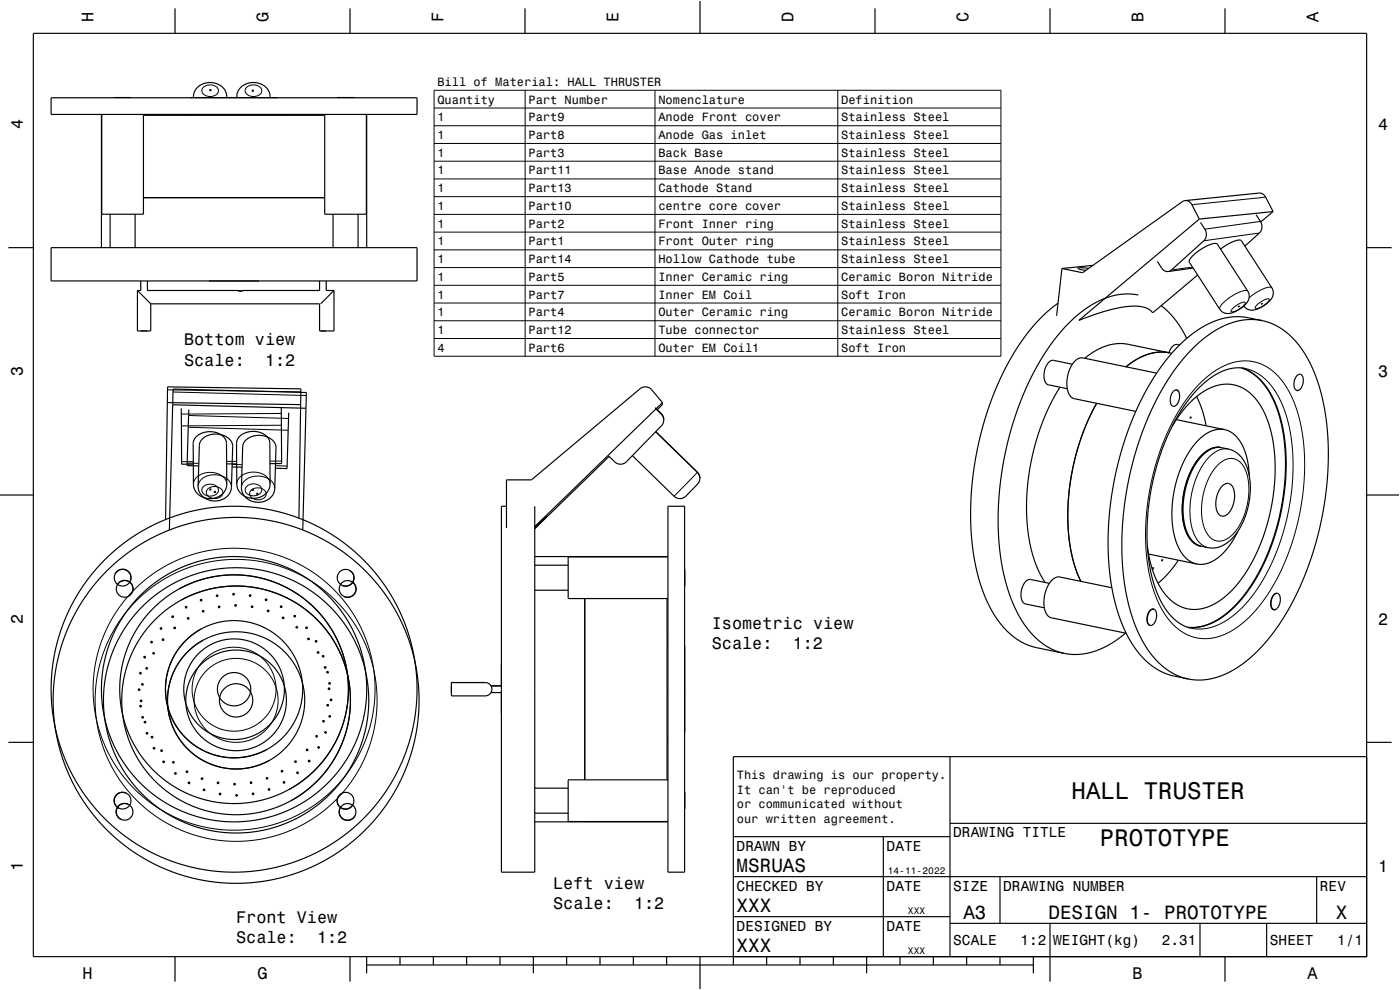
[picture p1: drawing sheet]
<svg xmlns="http://www.w3.org/2000/svg" width="420mm" height="297mm" viewBox="0 0 420 297" stroke-linecap="round" stroke-linejoin="round" font-family="sans-serif">
<g fill="none" stroke="#000" stroke-width=".35">
<path d="M10 10h400v277h-400zM52.5 2.5v7.5M105 2.5v7.5M157.5 2.5v7.5M210 0v10M262.5 2.5v7.5M315 2.5v7.5M367.5 2.5v7.5M15.3 29.3h109.8v5h-109.8zM30.5 34.6l-.1 39.7M30.5 34.3v30h12.5v-30M34.3 29.3h5"/>
<path d="M43 34.6h54.4M55.6 34.3v.3M57.6 29.3h-.4M58 29.3a4.9 4.9 0 0 1 7.2-4.1 4.2 4.2 0 0 1 2.8 4.1M62.9 26.9l.5 .1-.5 .2zM71 29.3a4.9 4.9 0 0 1 7.2-4.1 4.2 4.2 0 0 1 2.8 4.1M75.6 27.1h.4l.1 .2-.4 .1zM82.8 29.3h.5M84.9 34.3v.3M97.4 34.3v30h12.5v-30M101.2 29.3h5M109.9 34.6l.1 39.7"/>
<path d="M30.4 59.3h.1M43 59.3h54.4M109.9 59.3h.1M2.5 74.3h7.5M15.3 74.3h109.8v10h-109.8zM33 64.3v10M40.5 64.3v10M99.9 64.3v10M107.4 64.3v10M327.9 79.6l-9.3 .9M347.2 78.4l1.8 2.6 .7 .4 .8 .1M355.6 60.2l-.9 .3-29.9 21.3-6.2-1.3"/>
<path d="M355.6 60.2l.8 .1 .9 .7 2.5 4.7M355.6 60.2l22.6-2.3 .8 .4 .6 .6 2.3 4.6M357.8 76.8l2.6-2.1 2.8-1.4a1.98 1.98 0 0 1 2-.1l9.1 14.2a3.5 3.5 0 0 1-1.4 4.6 5.8 5.8 0 0 1-5.8 1.8l-1.2-1-9.1-14.1a2.05 2.05 0 0 1 1-1.9zM359.8 65.7l-36.1 30.4 8.2-2.8 3.6-.9 3.1-.5 2.5-.1 2.2 .4 1.4 .6 1.1 1.1 13.5-11.4M360.2 66.7l1.3 2.1a2.79 2.79 0 0 1-.4 3.4l-9.7 8.8-.9 .5M366.2 74.7l2-1.3 2.2-1.1a1.96 1.96 0 0 1 2-.1l9.2 14.2a3.5 3.5 0 0 1-1.5 4.6 5.8 5.8 0 0 1-5.7 1.8l-1.2-1M376.8 64.4l1.3 2a2.8 2.8 0 0 1-.3 3.5l-4.3 3.9M381.9 63.5l-3.7 3.1M381.9 63.5l-22.1 2.2M410 74.3h7.5M41.2 87.1v12.2h4v-8.2M41.2 87.1l4 4"/>
<path d="M42.2 84.3v2.8h-1M44.2 84.3v2.8h27.2M71.4 87.2h.1M71.4 87.1h1.4M72.8 87.1l-.8 .3-.6-.2M95.9 84.3v2.8h-23.1M97.9 84.3v2.8h2.3M100.2 87.1v12.2h-4.3v-8.2h-50.7M100.2 87.1l-4 4M317.4 91l-2.6 2-2.7 2.5-2.5 2.8-2.7 3.4-4.6 7.5-4.1 8.7-3.1 9.3-2.3 9.7-1.3 9.8-.3 9.4 .7 8.7 1.6 8.4 2.5 6.9 1.6 3.2 1.6 2.6 2 2.5 1.7 1.7 2 1.5 2.1 1.3 3.3 1.3 9 1.8M318.6 80.5l-1.6 14.2M326.6 80.5l-2.3-.2-1 .2 2.5 .6"/>
<path d="M341.5 88.5l-2.5-.3-3 .1-3.3 .8-2.9 1.1-3.1 1.8-2.8 2-3 2.7-2.8 3-2.6 3.3-2.8 4.1-2.5 4.5-2.2 4.4-2 4.9-1.8 5.1-2.7 10.1-1.6 10.8-.4 5.6v5.5l.8 9.6 .8 4.4 1.1 4.4 1.4 3.8 1.6 3.7 2 3.2 1.9 2.6 2.5 2.5 2.2 1.6 2.7 1.4 2.8 .8M348.4 91.7l2 1.7 1.9 2.2 2 2.9 1.7 3M357.9 80.4l-7.4 1.1M371.5 92l.4-.2zM378.4 91.2l.4-.2zM378.6 96.2l-4.8-1-2.4-.2-3 .2-3.1 .8-3.4 1.5-3.2 1.9-3.2 2.6-2.8 2.7-3.2 3.8-3 4.2-2.6 4.3-2.4 4.8-2.2 5-1.9 5.3-1.7 5.7-1.3 5.6-1 6.1-.7 5.7-.3 5.6 .1 5.2 .4 5.3 .7 5.2 1 4.6 1.4 4.5 1.7 4.2 1.9 3.3 2.2 3.1 2.6 2.6 2.3 1.7 2.7 1.4 2.2 .8 4.8 1M378.6 96.2l2.7 .8 2.6 1.3 2.5 1.8 2.5 2.5 2.1 2.7 1.8 3.2 1.7 3.6 1.3 3.9 1.8 8.2 .6 4.9 .3 5.3-.4 10.4-.6 5.2-1 5.9-1.4 5.6-1.5 5.2-3.8 9.7-4.5 8.5-2.6 3.9-2.6 3.4-2.8 3.1-2.8 2.6-3 2.1-3.2 1.9-3.1 1.2-3.1 .7-3 .2-2.7-.3M378.6 96.2l-3.1-.4-2.7 .2-2.8 .7-3.3 1.3-3.2 1.8-3 2.3-2.9 2.6-2.7 3.1-2.7 3.4-2.6 4-2.3 4.1-2.3 4.6-2 4.9-1.8 5.3-2.6 10.1-1.7 10.9-.3 10.3 .2 5.2 .6 4.8 .7 4.1 1.2 4.6 1.4 3.8 1.7 3.7 1.9 3.2 2 2.6 2.3 2.3 2.3 1.7 2.7 1.4 2.8 .9M318 116.2l-3.8 7-2.9 7.7-2.1 8.2-1.1 8.1-.1 8.4 1 7.5 1.8 6.4 1.3 2.8 1.4 2.4M321.7 109.3l-5.6-1.2a3.4 3.4 0 0 0-2.8 3.4 3.2 3.2 0 0 0 1.2 4l5.7 1.1M347 111.9l-22.2-4.5a4.5 4.5 0 0 0-4 3.7l-.7 2.6v2.6a3.5 3.5 0 0 0 2.2 3.3l18.4 3.8M350.8 105.9l-3.1-.3-3.2 .6-3.5 1.6-3.2 2.2"/>
<path d="M351.5 106l-13.4-2.8-2.6-.1-2.4 .3-2.6 .9-2.6 1.4-2.5 1.8M352 117.4a1.08 1.08 0 0 1 1.4-.2 1.08 1.08 0 0 1 .5 1.3 2.93 2.93 0 0 1-1.9 3.4 2.97 2.97 0 0 1-.2-4.2zM352.6 116.9l.4 .1M352.9 116.9l.8 .7M353.9 103.5l-.7-.1a2.83 2.83 0 0 0-2.5 2.4M359 119l1.6 3.9 1.2 4.8M372.4 110.4l1.8 .7 1.6 1 1.6 1.3 1.7 1.8 2.8 4.5 2 5.4 1.2 6.2 .5 7.2-.3 7.2-1.1 7.7-2 7.5-2.5 6.5-3.2 6.4-3.4 4.9-4.1 4.4-4.2 3.1-2.1 1-2.1 .7-2.2 .3h-2.1M372.5 110.4l1.8 .7 2 1.2 1.8 1.6 1.4 1.6 2.7 4.6 2 5.5 1.2 6.3 .5 6.9-.4 7.2-1.2 7.7-2 7.4-2.6 6.8-3.2 6.3-3.7 5.2-4 4.1-4 2.8-2.1 1-2.2 .7-2.2 .3-1.9-.1M373.5 110.5a14.1 14.1 0 0 0-11.8 4 51.6 51.6 0 0 0-14.5 24.6 68.5 68.5 0 0 0-1.6 34 22.6 22.6 0 0 0 8.2 13.9l1.7 .9 1.9 .6M381.7 119.5h.3M388.9 117.1l.2 .1M389.1 112.7a1.09 1.09 0 0 1 1.4-.3 1.09 1.09 0 0 1 .5 1.3 2.77 2.77 0 0 1-2 3.4 3.1 3.1 0 0 1 0-4.3z"/>
<path d="M389.7 117.1l-.6 .1M50.2 120.8l40 .6M50.2 120.8l-.5 35.1M50.2 120.8l.1-4.7 40 .6-.1 4.7M51.8 121.4l40 1.1M54.4 122.5l.1 16.8 3.5-.1M56.6 122.9l-.5 16.8 3.5 .1M58.8 131.1a5.9 5.9 0 0 1 8.9 .9l.3 1.1v12.2a5.1 5.1 0 0 1-8 3.4 4.1 4.1 0 0 1-2-3.4v-12.3l.2-.9zM60.7 131.7a5.9 5.9 0 0 1 8.9 1.2l.2 1.1-.4 12.2a5.1 5.1 0 0 1-8.2 3.1 4.1 4.1 0 0 1-1.8-3.4l.4-12.4 .2-.9zM71 139.2h-3M71.9 130.9a5.9 5.9 0 0 1 8.8 1l.3 1.1v12.2a5.1 5.1 0 0 1-8 3.4 4.1 4.1 0 0 1-2-3.4v-12.3l.2-1.1zM73.7 132.1a5.9 5.9 0 0 1 8.9 1.2l.2 1-.4 12.2a5.1 5.1 0 0 1-8.2 3.2 4.1 4.1 0 0 1-1.8-3.5l.4-12.3 .2-.9z"/>
<path d="M84.4 122.3l.1 16.8h-3.5M86.6 123.8l-.5 16.8-3.5-.1M90.2 121.4l-.5 34M91.8 122.5l-1 36.5M91.8 122.5l.1-4.7-40-1.1-1.1 42.3M196.6 122.5l2.1 2.1 .4 1.4M196.6 122.3l2.1 2.1 .4 1.6M196.7 129.5l12.5 12.2a2.51 2.51 0 0 1-.1 3.7l-3.2 3.3a2.52 2.52 0 0 1-3.7 .2l-12.5-12.2M196.7 129.5l12.5 12.2 .6 .8 .2 1M198.7 120.8l-38.3 37.2 3.5-3.1-3.5 3.7 22.3-21.7M198.7 120.8l-3.2-3.8a2.51 2.51 0 0 0-3.5-.4l-32.6 27.4h-7.5v14.4M198.7 120.8v.6l-1.5 1.5"/>
<path d="M199.1 126l-.2 .9-.5 .9-10.5 10.7a2.5 2.5 0 0 1-3.5 .1l-1.8-1.8M329 121l-3 6-2.6 7.1-1.7 7.3-1.1 7.4-.2 7.2 .5 6.8 1.2 6.1 2.1 5.5M351.7 127.9l2.8-4.3 2.8-3.1 3.1-2.6 3-1.6 3.1-.9 2.8-.1 2.8 .8 2.7 1.7 2.4 2.5 2 3.2 1.5 3.9 1.1 4.2 .6 5.1 .1 5.2-.3 5.1-.9 5.4-1.2 5.1-1.8 5.3-2.1 4.8-2.6 4.4-2.9 3.9-2.9 2.9-3 2.1-3.1 1.4-2.9 .5-3.2-.3-2.7-1.2-2.4-2-2.2-2.7-1.8-3.7-1.4-4.1-.9-4.9M352.9 125.9l14.5 3M357.2 125l.1 .2-.2 .3zM360.7 136.7l1.8-1.5 1.9-.8 1.7-.2 2.5 .5a8.6 8.6 0 0 1 6 7.2 23 23 0 0 1-5.3 20 7.6 7.6 0 0 1-6.9 2.4l-3.1-.8-1.2-.8-.9-1.1-1.5-3.1-.7-4.2 .2-5.1 1.1-4.8 1.8-4.2zM366.2 134.3l-1.6-.1-1.7 .6-1.7 1.1-1.6 1.6-1.3 1.9-1.3 2.4-1 2.7-.8 2.9-.4 3-.1 3.1 .2 2.5 .5 2.5 .8 1.9 1.1 1.7 1.4 1.1 1.4 .6M366.2 134.3l-1.6-.1-1.7 .6-1.7 1.1-1.6 1.6-1.3 1.9-1.3 2.4-1 2.7-.8 2.9-.4 3.2-.1 2.7 .2 2.9 .5 2.3 .9 2 1 1.6 1.3 1.1 1.5 .6M366.2 134.3h.2M367.4 128.9l-2.4-.1-2.2 .8-2.4 1.6-2 2.1-2.1 2.9-1.5 3.1-1.5 3.8-.9 3.6-.7 4.2-.1 4.1 .3 3.6 .7 3.3 1.2 2.8 1.5 2.2 1.7 1.5 2 .8M367.4 128.9l1.4 .5 1.5 1 1.3 1.3 1 1.7 .9 2.1 .7 2.3 .6 4.9M0 148.5h10"/>
<path d="M62.9 146.8l.5 .1-.4 .1zM64.2 147.5l.4-.1 .1 .2-.4 .1zM69.6 140.1l3 .1M75.6 146.9l.4-.1 .1 .2-.4 .1zM77 148l.4 .1-.4 .2zM151.9 151.9h-1.5v109.8h10v-109.8M200.4 151.9h5v109.8h-5zM366.7 145.8a1.96 1.96 0 0 1 2.2-.7 1.96 1.96 0 0 1 1.3 2l.2 1.8-.2 1.7a4.6 4.6 0 0 1-3.5 4.3 3.2 3.2 0 0 1-2-3.7l.2-1.7a7.3 7.3 0 0 1 1.8-3.7zM371.3 159.5l-2.7 4.5-1.4 1.7-1.8 1.6-1.7 1.1-1.5 .6-1.6 .3-1.6-.1M410 148.5h10M34.5 172.2a2.5 2.5 0 0 1 3.4-1.2 2.5 2.5 0 0 1 1.2 3.4M35.1 175.6a2.5 2.5 0 0 1 3.4-1.3 2.5 2.5 0 0 1 1.2 3.4"/>
<path d="M53.8 176.7l2.9-1.5 3.1-1.1 3.6-1 3.2-.5 3.2-.1 3.5 .1 3.5 .5 3.2 .8 3 1 3.2 1.5 3.2 1.9 2.6 2 2.8 2.5 2 2.2 1.8 2.4 1.8 3 1.4 3 1.1 3 .9 3.4 .5 3.2 .2 3.5-.1 3.2-.5 3.8-.8 3.1-1.2 3.3-1.4 2.9-1.5 2.6-2 2.9-2 2.2-2.6 2.4-2.7 2.1-3 1.9M60.1 179.9h.4v.3l-.2 .1zM64.9 178.6h.4l.1 .2-.4 .2zM69.9 178.1l.4 .1-.1 .3-.4-.2zM74.9 178.5l.4 .1-.2 .3-.3-.2zM79.7 179.7l.4 .2-.3 .3-.2-.3zM104.8 171.1a2.5 2.5 0 0 1 1.2 3.3 2.5 2.5 0 0 1-3.4 1.2M105.4 174.4a2.5 2.5 0 0 1 1.2 3.4 2.5 2.5 0 0 1-3.4 1.1M160.4 167l39.7 .1M160.4 169.6h10.1M160.4 177.1h10.1M175.4 167v.1"/>
<path d="M175.4 179.6v54.4M200.1 179.6v54.4M200.4 167.1h-29.9v12.5h29.9M205.4 170.8v5M314.8 175l-5.6-1.2a3.2 3.2 0 0 0-2.7 3.2 3.4 3.4 0 0 0 1.2 4.2l5.6 1.2M333.6 176.3l-15.6-3.2a4.5 4.5 0 0 0-4.1 3.7l-.7 2.9 .1 2.9a3.2 3.2 0 0 0 2.1 2.7l22.5 4.7M344.6 166.2l14.4 3M345.9 170.3l.2 .2-.2 .2zM348.6 167.9l.2 .2-.2 .2zM353.5 168.1l-2.8 3.7-3.3 3.2M360.1 163.8h.2M377 172.9h.2"/>
<path d="M382.2 178.4a1.03 1.03 0 0 1 1.3-.3 1.03 1.03 0 0 1 .6 1.2 2.95 2.95 0 0 1-1.9 3.6 2.94 2.94 0 0 1-.2-4.2zM383.1 178a2.83 2.83 0 0 0-1.9 3.5 1.1 1.1 0 0 0 .4 1.2 1.1 1.1 0 0 0 1.2 0M43.2 197h.4v.3l-.4-.1zM45.3 192.5h.4l-.1 .4-.4-.2zM45.9 195.8l.4 .1-.1 .3h-.2zM48.2 188.4l.3 .1-.1 .3-.3-.2zM48.8 191.7l.3 .1-.1 .3h-.2zM51.7 184.8l.3 .2-.2 .3-.2-.1zM52.3 188.2l.4 .1-.3 .3-.2-.3zM54.4 180l3.2-1.5 3-1.1 3.2-.9 3.4-.5 3.5-.2 3.2 .1 3 .5 3.4 .7 2.9 1 3.2 1.4 3.2 1.9 2.4 1.8 2.9 2.4 2.2 2.4 1.9 2.6 1.9 3 1.5 3.1 1.2 3.3 .8 3.1 .6 3.5 .1 3-.1 3.5-.5 3.5-.7 3.1-1.2 3.3-1.3 3-2 3.2-1.9 2.6-2.2 2.4-2.4 2.2-2.7 2.1-2.8 1.7M55.6 182.1l.4-.1v.3h-.4zM56.2 185.4l.4-.1 .1 .4-.4-.1z"/>
<path d="M60.4 188.7l-3.3 2.2-3 3.1-2.2 3.3-1.4 3.5-.8 4.2 .1 4 .8 3.9 1.5 3.7 2.4 3.5 2.9 2.7 3.5 2.3 3.5 1.4 4 .8 3.9-.1 4-.8 3.8-1.6M60.7 183.3l.4-.1 .1 .2-.3 .2zM61 192l-3.5 2.5-2.6 2.6-2.3 3.4-1.5 3.7-.8 4.1 .1 4 .8 3.9 1.5 3.7 2.3 3.3 2.8 2.8 3.3 2.3 3.7 1.5 4.2 .8h4l3.9-.8 3.8-1.6M65.6 181.9l.2-.1 .2 .4-.4 .1zM70.5 181.4l.4 .1-.1 .4-.2-.1zM75.5 181.8l.4 .2-.2 .3-.2-.1zM80.4 183.1l.3 .2-.3 .2-.2-.1zM84.1 181.9l.4-.1 .1 .2-.3 .3zM84.7 185.3l.2-.2 .3 .3-.3 .2zM88.2 184.7h.4l.1 .2-.4 .2zM88.8 188l.2-.1 .3 .4-.3 .1zM91.8 188.2h.4v.3l-.4 .1z"/>
<path d="M92.4 191.5l.4 .1v.2l-.4 .1zM94.7 192.2l.4 .1-.1 .2-.3 .1zM95.3 195.5h.2l.1 .4h-.3zM96.9 196.7l.3 .2-.1 .2-.3-.1zM200.1 192.1h.3M205.4 193.7v26.1M337.7 189.9l-4.7 3.4-4.5 2-2.2 .7-2.5 .3h-2.1l-2.4-.3M345.1 183.1a1.08 1.08 0 0 1 1.4-.2 1.08 1.08 0 0 1 .5 1.3 2.93 2.93 0 0 1-1.9 3.4 2.95 2.95 0 0 1-.2-4.1zM345.8 182.7h.3M346.2 182.8a1.99 1.99 0 0 0-2 2.2 2.15 2.15 0 0 0 .8 2.6M368.2 183.8l.2 .1M381.8 182.8l.4 .1"/>
<path d="M41.6 206.7l.4 .1-.3 .4-.2-.4zM41.9 201.9l.4-.1v.3l-.2 .1zM42 211.6l.4 .1-.2 .4-.2-.1zM42.2 210l.4 .2-.2 .3-.3-.1zM42.5 205.2l.4-.1v.4h-.2zM42.7 215l.3 .1-.1 .3h-.3zM43.3 216.5h.4l-.1 .4-.4-.2zM43.8 200.4l.4-.1v.4l-.4-.1zM43.9 219.8h.4l-.1 .4-.3-.2zM96.9 216.2l.4 .1v.2h-.4zM97.5 200l.3 .2-.1 .2h-.3zM97.5 219.5l.4 .1v.3h-.4z"/>
<path d="M98 201.6l.4-.1 .1 .2-.3 .2zM98.1 211.4l.2-.1 .2 .4-.3 .1zM98.5 206.5l.2-.1 .3 .3-.4 .1zM98.6 204.9l.4-.1 .1 .2-.3 .3zM98.7 214.8l.2-.1 .2 .3-.3 .1zM99.1 209.8h.4l.1 .2-.4 .2zM135.4 204.8h10.2a2 2 0 0 1 2 2 2 2 0 0 1-2 2h-10.2zM147.3 205.8h3.1M147.3 207.8h3.1M2.5 222.7h7.5M37.8 237.9a2.5 2.5 0 0 0-3.3 1.2 2.5 2.5 0 0 0 1.2 3.4M45.4 221l.4-.1v.4l-.3 .1z"/>
<path d="M46 224.3h.4v.4h-.3zM48.3 225.1l.3-.1 .1 .4-.4-.1zM48.9 228.4l.3-.1 .1 .4-.4-.1zM51.9 228.4l.4 .2-.3 .3-.2-.1zM52.5 231.8l.4 .2-.3 .3-.2-.1zM56 231.3l.3 .1-.2 .4-.2-.1zM56.6 234.6l.3 .1-.1 .4-.3-.3zM60.4 233.4h.4l-.1 .4-.3-.2zM61.1 236.7l.3 .1-.1 .4-.2-.1zM65.2 234.7h.4l-.1 .4-.3-.2zM65.8 238h.4l-.1 .4h-.2zM70.1 235.1l.4-.1v.4h-.4z"/>
<path d="M70.7 238.5l.4-.1v.4l-.2 .1zM75.2 234.6h.2l.1 .4-.4-.1zM75.8 237.9l.4 .2-.1 .2h-.4zM79.9 233.3l.4 .1v.2l-.4 .1zM80.5 236.7h.4v.3h-.4zM84.4 231.2h.4v.3l-.4 .1zM85 234.6h.4v.2l-.3 .1zM88.4 228.4l.4-.1 .1 .2-.4 .2zM89 231.7l.2-.1 .3 .3-.4 .2zM91.9 224.9l.2-.2 .3 .3-.3 .2zM92.5 228.2l.4-.1 .1 .2-.3 .3zM94.9 220.7h.2l.1 .4-.4-.1z"/>
<path d="M95.5 224h.2l.1 .4h-.4zM101.4 239.2a2.5 2.5 0 0 0 1.2 3.3 2.5 2.5 0 0 0 3.3-1.2M160.4 236.5h10.1M200.1 221.4h.3M200.4 234h-29.9v12.5h29.9M205.4 237.7v5M285 227v60M410 222.7h7.5M410 227h-190v62.5M38.4 241.3a2.5 2.5 0 0 0-3.3 1.2 2.5 2.5 0 0 0 1.2 3.3M102 242.5a2.5 2.5 0 0 0 1.2 3.4 2.5 2.5 0 0 0 3.3-1.2M160.4 244h10.1"/>
<path d="M175.4 246.5v.1M200.1 246.5l-39.7 .1M220 251h65M265 251v36M285 247h125M220 275h65M220 263h190M285 277h125M300 263v14M315 277v17.5M360 277v10M380 277v10"/>
<path d="M395 263v14M52.5 287v7.5M105 287v7.5M110 287v5M110 289.5h200M120 287v2.5M130 287v2.5M140 287v2.5M150 287v2.5M160 287v5M170 287v2.5M180 287v2.5"/>
<path d="M190 287v2.5M200 287v2.5M210 287v10M230 287v2.5M240 287v2.5M250 287v2.5M260 287v5M270 287v2.5M280 287v2.5M290 287v2.5M300 287v2.5M310 287v5"/>
<path d="M367.5 287v7.5"/>
<circle cx="36.8" cy="173.3" r="2.5"/>
<circle cx="37.4" cy="176.7" r="2.5"/>
<circle cx="103.7" cy="173.3" r="2.5"/>
<circle cx="104.3" cy="176.7" r="2.5"/>
<circle cx="70.2" cy="206.8" r="34.3"/>
<circle cx="70.2" cy="206.8" r="39.8"/>
<circle cx="70.2" cy="206.8" r="15.1"/>
<circle cx="70.2" cy="206.8" r="20.6"/>
<circle cx="70.2" cy="206.8" r="54.9"/>
<circle cx="70.2" cy="206.8" r="5"/>
<circle cx="70.8" cy="210.1" r="15.1"/>
<circle cx="70.8" cy="210.1" r="20.6"/>
<circle cx="70.8" cy="210.1" r="54.9"/>
<circle cx="70.8" cy="210.1" r="5"/>
<circle cx="70.8" cy="210.1" r="39.8"/>
<circle cx="70.8" cy="210.1" r="34.3"/>
<circle cx="36.8" cy="240.2" r="2.5"/>
<circle cx="37.4" cy="243.6" r="2.5"/>
<circle cx="103.7" cy="240.2" r="2.5"/>
<circle cx="104.3" cy="243.6" r="2.5"/>
</g>
<g fill="none" stroke="#000" stroke-width=".3">
<path d="M58 29v.3M60.9 26.3a2.88 2.88 0 0 1 4.6 .7 2.53 2.53 0 0 1-3.9 1.6l-.7-.5-.3-.6zM68 29v.3M71 29v.3M73.9 26.3a2.88 2.88 0 0 1 4.6 .7 2.53 2.53 0 0 1-3.9 1.6l-.7-.5-.3-.6zM81 29v.3M130.2 27.1h170.1v79.8h-170.1zM130.2 32.4h170.1M130.2 37.7h170.1M157.5 27.1v79.8M196.5 27.1v79.8M251.3 27.1v79.8"/>
<path d="M130.2 43h170.1M130.2 48.4h170.1M130.2 53.7h170.1M130.2 59h170.1M379.7 59.2l-22.1 2.2M130.2 64.3h170.1M130.2 69.6h170.1M130.2 75h170.1M377.8 69.9l-16.7 2.3M378.1 66.4l-16.6 2.4M130.2 80.3h170.1M130.2 85.6h170.1"/>
<path d="M130.2 90.9h170.1M130.2 96.2h170.1M357.7 80.1l-6.3 .9M369.8 92.5l.5-.4a3.8 3.8 0 0 1 3.3-1.3 5 5 0 0 1-4.2 2.7zM373.2 91.8h.1M374.3 87.4a4.1 4.1 0 0 0-3.7 .9l-2.1 1.3-1.7 1.4a1.93 1.93 0 0 0-.9 1.8M377 91.5l.5-.4a3.8 3.8 0 0 1 3.3-1.3 5 5 0 0 1-4.2 2.7zM381.6 86.4a4.1 4.1 0 0 0-3.8 .8l-3.1 2.1M50.3 117l40 .6M51.9 117.6l40 1.1M130.2 101.6h170.1M359.8 115.2l2.6-2.4 2.8-2 2.7-1.3 2.8-.9 2.6-.3 2.6 .2 2.4 .7 2.6 1.4 2.1 1.8 2 2.4 1.8 2.9 1.6 3.5 1.2 3.6 .9 4.3 .6 4.1 .3 4.4-.1 4.8-.3 4.6-.7 5.2-1 4.7-1.2 4.5-1.6 4.7-1.7 4-2.1 4.3-2.3 3.8-2.5 3.4-2.3 2.7-2.6 2.5-2.9 2.1-2.7 1.4-2.8 .9-2.8 .4-3.7-.5-3.4-1.5-3.1-2.6-2.6-3.5-2-4-1.8-5.3-1-5.5-.5-6.3 .1-7 .8-6.6 1.4-6.9 1.9-6.2 2.4-6 2.8-5.5 3.2-4.9z"/>
<path d="M373.5 110.5l2.1 .7 1.9 1 1.9 1.4 1.5 1.5 1.5 1.9 1.4 2.4 2.2 5.6 1.4 6.9 .5 6.8-.3 7.3-1.2 7.8-1.9 7.5-2.7 7-3.3 6.3-3.9 5.5-4 4.1-2.2 1.6-2.3 1.3-2.2 1-2 .4-2.2 .2-2.3-.2M56.1 138.9l3.5 .1M56.5 128.2l30 .9M56.6 124.6l30 .9M58 138.5h-3.5M69.6 139.3l3 .1M71 138.4h-3M82.6 139.7l3.5 .1M84.4 124l-30 .2M84.4 127.6l-30 .2M84.5 138.3h-3.5M198.4 124v.2"/>
<path d="M365.3 139.6l1.5-1.3 1.7-.7h1.6l1.4 .6 1.2 1.2 1.1 2 .6 2.1 .3 2.7-.2 2.9-.5 3-.8 2.6-1.1 2.5-1.5 2.2-1.4 1.5-1.7 1.1-1.7 .4-1-.2-1-.4-1.7-1.8-1.2-2.8-.4-3.7 .2-3.8 1-4.1 1.6-3.4zM368.6 134.7h-1.5l-1.7 .5-1.7 1-1.6 1.6-1.5 2.1-1.3 2.4-1.1 3-.7 2.6-.4 3-.1 3.1 .2 2.5 .6 2.4 .9 2.3 1 1.5 1.3 1 1.4 .6M59.4 145.9a4.7 4.7 0 0 1 6-3.4 4.2 4.2 0 0 1 4 3.7M61 146a2.76 2.76 0 0 1 4.5 1 2.66 2.66 0 0 1-2.4 1.8 2.66 2.66 0 0 1-2.6-1.6zM62.3 146.8a2.75 2.75 0 0 1 4.6 1 2.74 2.74 0 0 1-4.8 .7l-.2-.9zM68 145.3a4.7 4.7 0 0 0-5.9-3.5 4.2 4.2 0 0 0-4.1 3.5M72.4 146.2a4.7 4.7 0 0 1 6-3.3 4.2 4.2 0 0 1 4 3.6M74 145.9a2.75 2.75 0 0 1 4.5 1 2.74 2.74 0 0 1-4.7 .9l-.3-.9zM75.3 147.2a2.76 2.76 0 0 1 4.6 1 2.75 2.75 0 0 1-4.8 .7l-.2-.9zM81 145.2a4.7 4.7 0 0 0-5.9-3.5 4.2 4.2 0 0 0-4.1 3.5M209.2 141.6v.1M209.2 141.7l-7 7.2"/>
<circle cx="70.2" cy="206.8" r="42.3"/>
<circle cx="70.2" cy="206.8" r="12.6"/>
<circle cx="70.8" cy="210.1" r="12.6"/>
<circle cx="70.8" cy="210.1" r="42.3"/>
</g>
<path d="M0 0h420v297h-420" fill="none" stroke="#fff" stroke-width=".3"/>
<g font-size="7.2">
<text x="321.5" y="239.6">HALL TRUSTER</text>
<text x="330" y="253.9">PROTOTYPE</text>
</g>
<g font-size="5.8">
<text x="221" y="261.6">MSRUAS</text>
<text x="221" y="273.6">XXX</text>
<text x="289" y="275.6">A3</text>
<text x="314.5" y="275.6">DESIGN 1- PROTOTYPE</text>
<text x="400.8" y="275.6">X</text>
<text x="221" y="285.6">XXX</text>
</g>
<g font-size="5">
<text x="28.1" y="6.5" transform="rotate(-90 28.1 6.5)">H</text>
<text x="80.6" y="6.5" transform="rotate(-90 80.6 6.5)">G</text>
<text x="133.1" y="6.5" transform="rotate(-90 133.1 6.5)">F</text>
<text x="185.6" y="6.5" transform="rotate(-90 185.6 6.5)">E</text>
<text x="238.1" y="6.5" transform="rotate(-90 238.1 6.5)">D</text>
<text x="290.6" y="6.5" transform="rotate(-90 290.6 6.5)">C</text>
<text x="343.1" y="6.5" transform="rotate(-90 343.1 6.5)">B</text>
<text x="395.6" y="6.5" transform="rotate(-90 395.6 6.5)">A</text>
<text x="6.8" y="38.7" transform="rotate(-90 6.8 38.7)">4</text>
<text x="413.5" y="39">4</text>
<text x="55.2" y="103.6">Bottom view</text>
<text x="6.8" y="112.9" transform="rotate(-90 6.8 112.9)">3</text>
<text x="55.2" y="109.7">Scale:</text>
<text x="79.5" y="109.7">1:2</text>
<text x="413.5" y="113.2">3</text>
<text x="6.8" y="187.1" transform="rotate(-90 6.8 187.1)">2</text>
<text x="213.5" y="188.8">Isometric view</text>
<text x="413.5" y="187.4">2</text>
<text x="213.5" y="194.8">Scale:</text>
<text x="237.8" y="194.8">1:2</text>
<text x="6.8" y="261.3" transform="rotate(-90 6.8 261.3)">1</text>
<text x="413.5" y="261.6">1</text>
<text x="165.9" y="266.6">Left view</text>
<text x="165.9" y="272.7">Scale:</text>
<text x="190.2" y="272.7">1:2</text>
<text x="70.8" y="276.9">Front View</text>
<text x="70.8" y="282.9">Scale:</text>
<text x="95.1" y="282.9">1:2</text>
<text x="24.7" y="293.8">H</text>
<text x="77.2" y="293.8">G</text>
<text x="339.7" y="293.8">B</text>
<text x="392.2" y="293.8">A</text>
</g>
<g font-size="4.3">
<text x="286" y="251.2">DRAWING TITLE</text>
<text x="221" y="255.2">DRAWN BY</text>
<text x="266" y="255.2">DATE</text>
<text x="221" y="267.2">CHECKED BY</text>
<text x="266" y="267.2">DATE</text>
<text x="286" y="267.2">SIZE</text>
<text x="301" y="267.2">DRAWING NUMBER</text>
<text x="396" y="267.2">REV</text>
<text x="221" y="279.2">DESIGNED BY</text>
<text x="266" y="279.2">DATE</text>
<text x="286" y="283.6">SCALE</text>
<text x="306.2" y="283.6">1:2</text>
<text x="316" y="283.6">WEIGHT(kg)</text>
<text x="348.6" y="283.6">2.31</text>
<text x="381" y="283.6">SHEET</text>
<text x="401.2" y="283.6">1/1</text>
</g>
<g font-size="3.6">
<text x="131.2" y="25.7">Bill of Material: HALL THRUSTER</text>
<text x="131.2" y="31.1">Quantity</text>
<text x="158.5" y="31.1">Part Number</text>
<text x="197.5" y="31.1">Nomenclature</text>
<text x="252.3" y="31.1">Definition</text>
<text x="131.2" y="36.4">1</text>
<text x="131.2" y="41.7">1</text>
<text x="158.5" y="36.4">Part9</text>
<text x="158.5" y="41.7">Part8</text>
<text x="197.5" y="36.4">Anode Front cover</text>
<text x="197.5" y="41.7">Anode Gas inlet</text>
<text x="252.3" y="36.4">Stainless Steel</text>
<text x="252.3" y="41.7">Stainless Steel</text>
<text x="131.2" y="47">1</text>
<text x="158.5" y="47">Part3</text>
<text x="197.5" y="47">Back Base</text>
<text x="252.3" y="47">Stainless Steel</text>
<text x="131.2" y="52.3">1</text>
<text x="158.5" y="52.3">Part11</text>
<text x="197.5" y="52.3">Base Anode stand</text>
<text x="252.3" y="52.3">Stainless Steel</text>
<text x="131.2" y="57.6">1</text>
<text x="158.5" y="57.6">Part13</text>
<text x="197.5" y="57.6">Cathode Stand</text>
<text x="252.3" y="57.6">Stainless Steel</text>
<text x="131.2" y="63">1</text>
<text x="158.5" y="63">Part10</text>
<text x="197.5" y="63">centre core cover</text>
<text x="252.3" y="63">Stainless Steel</text>
<text x="131.2" y="68.3">1</text>
<text x="158.5" y="68.3">Part2</text>
<text x="197.5" y="68.3">Front Inner ring</text>
<text x="252.3" y="68.3">Stainless Steel</text>
<text x="131.2" y="73.6">1</text>
<text x="158.5" y="73.6">Part1</text>
<text x="197.5" y="73.6">Front Outer ring</text>
<text x="252.3" y="73.6">Stainless Steel</text>
<text x="131.2" y="78.9">1</text>
<text x="158.5" y="78.9">Part14</text>
<text x="197.5" y="78.9">Hollow Cathode tube</text>
<text x="252.3" y="78.9">Stainless Steel</text>
<text x="131.2" y="84.2">1</text>
<text x="131.2" y="89.6">1</text>
<text x="158.5" y="84.2">Part5</text>
<text x="158.5" y="89.6">Part7</text>
<text x="197.5" y="84.2">Inner Ceramic ring</text>
<text x="197.5" y="89.6">Inner EM Coil</text>
<text x="252.3" y="84.2">Ceramic Boron Nitride</text>
<text x="252.3" y="89.6">Soft Iron</text>
<text x="131.2" y="94.9">1</text>
<text x="158.5" y="94.9">Part4</text>
<text x="197.5" y="94.9">Outer Ceramic ring</text>
<text x="252.3" y="94.9">Ceramic Boron Nitride</text>
<text x="131.2" y="100.2">1</text>
<text x="158.5" y="100.2">Part12</text>
<text x="197.5" y="100.2">Tube connector</text>
<text x="252.3" y="100.2">Stainless Steel</text>
<text x="131.2" y="105.5">4</text>
<text x="158.5" y="105.5">Part6</text>
<text x="197.5" y="105.5">Outer EM Coil1</text>
<text x="252.3" y="105.5">Soft Iron</text>
<text x="221.1" y="233.8">This drawing is our property.</text>
<text x="221.1" y="238.1">It can't be reproduced</text>
<text x="221.1" y="242.5">or communicated without</text>
<text x="221.1" y="246.8">our written agreement.</text>
</g>
<g font-size="2.9">
<text x="266.3" y="262.3">14-11-2022</text>
<text x="272.4" y="274.3">XXX</text>
<text x="272.4" y="286.3">XXX</text>
</g>
</svg>
